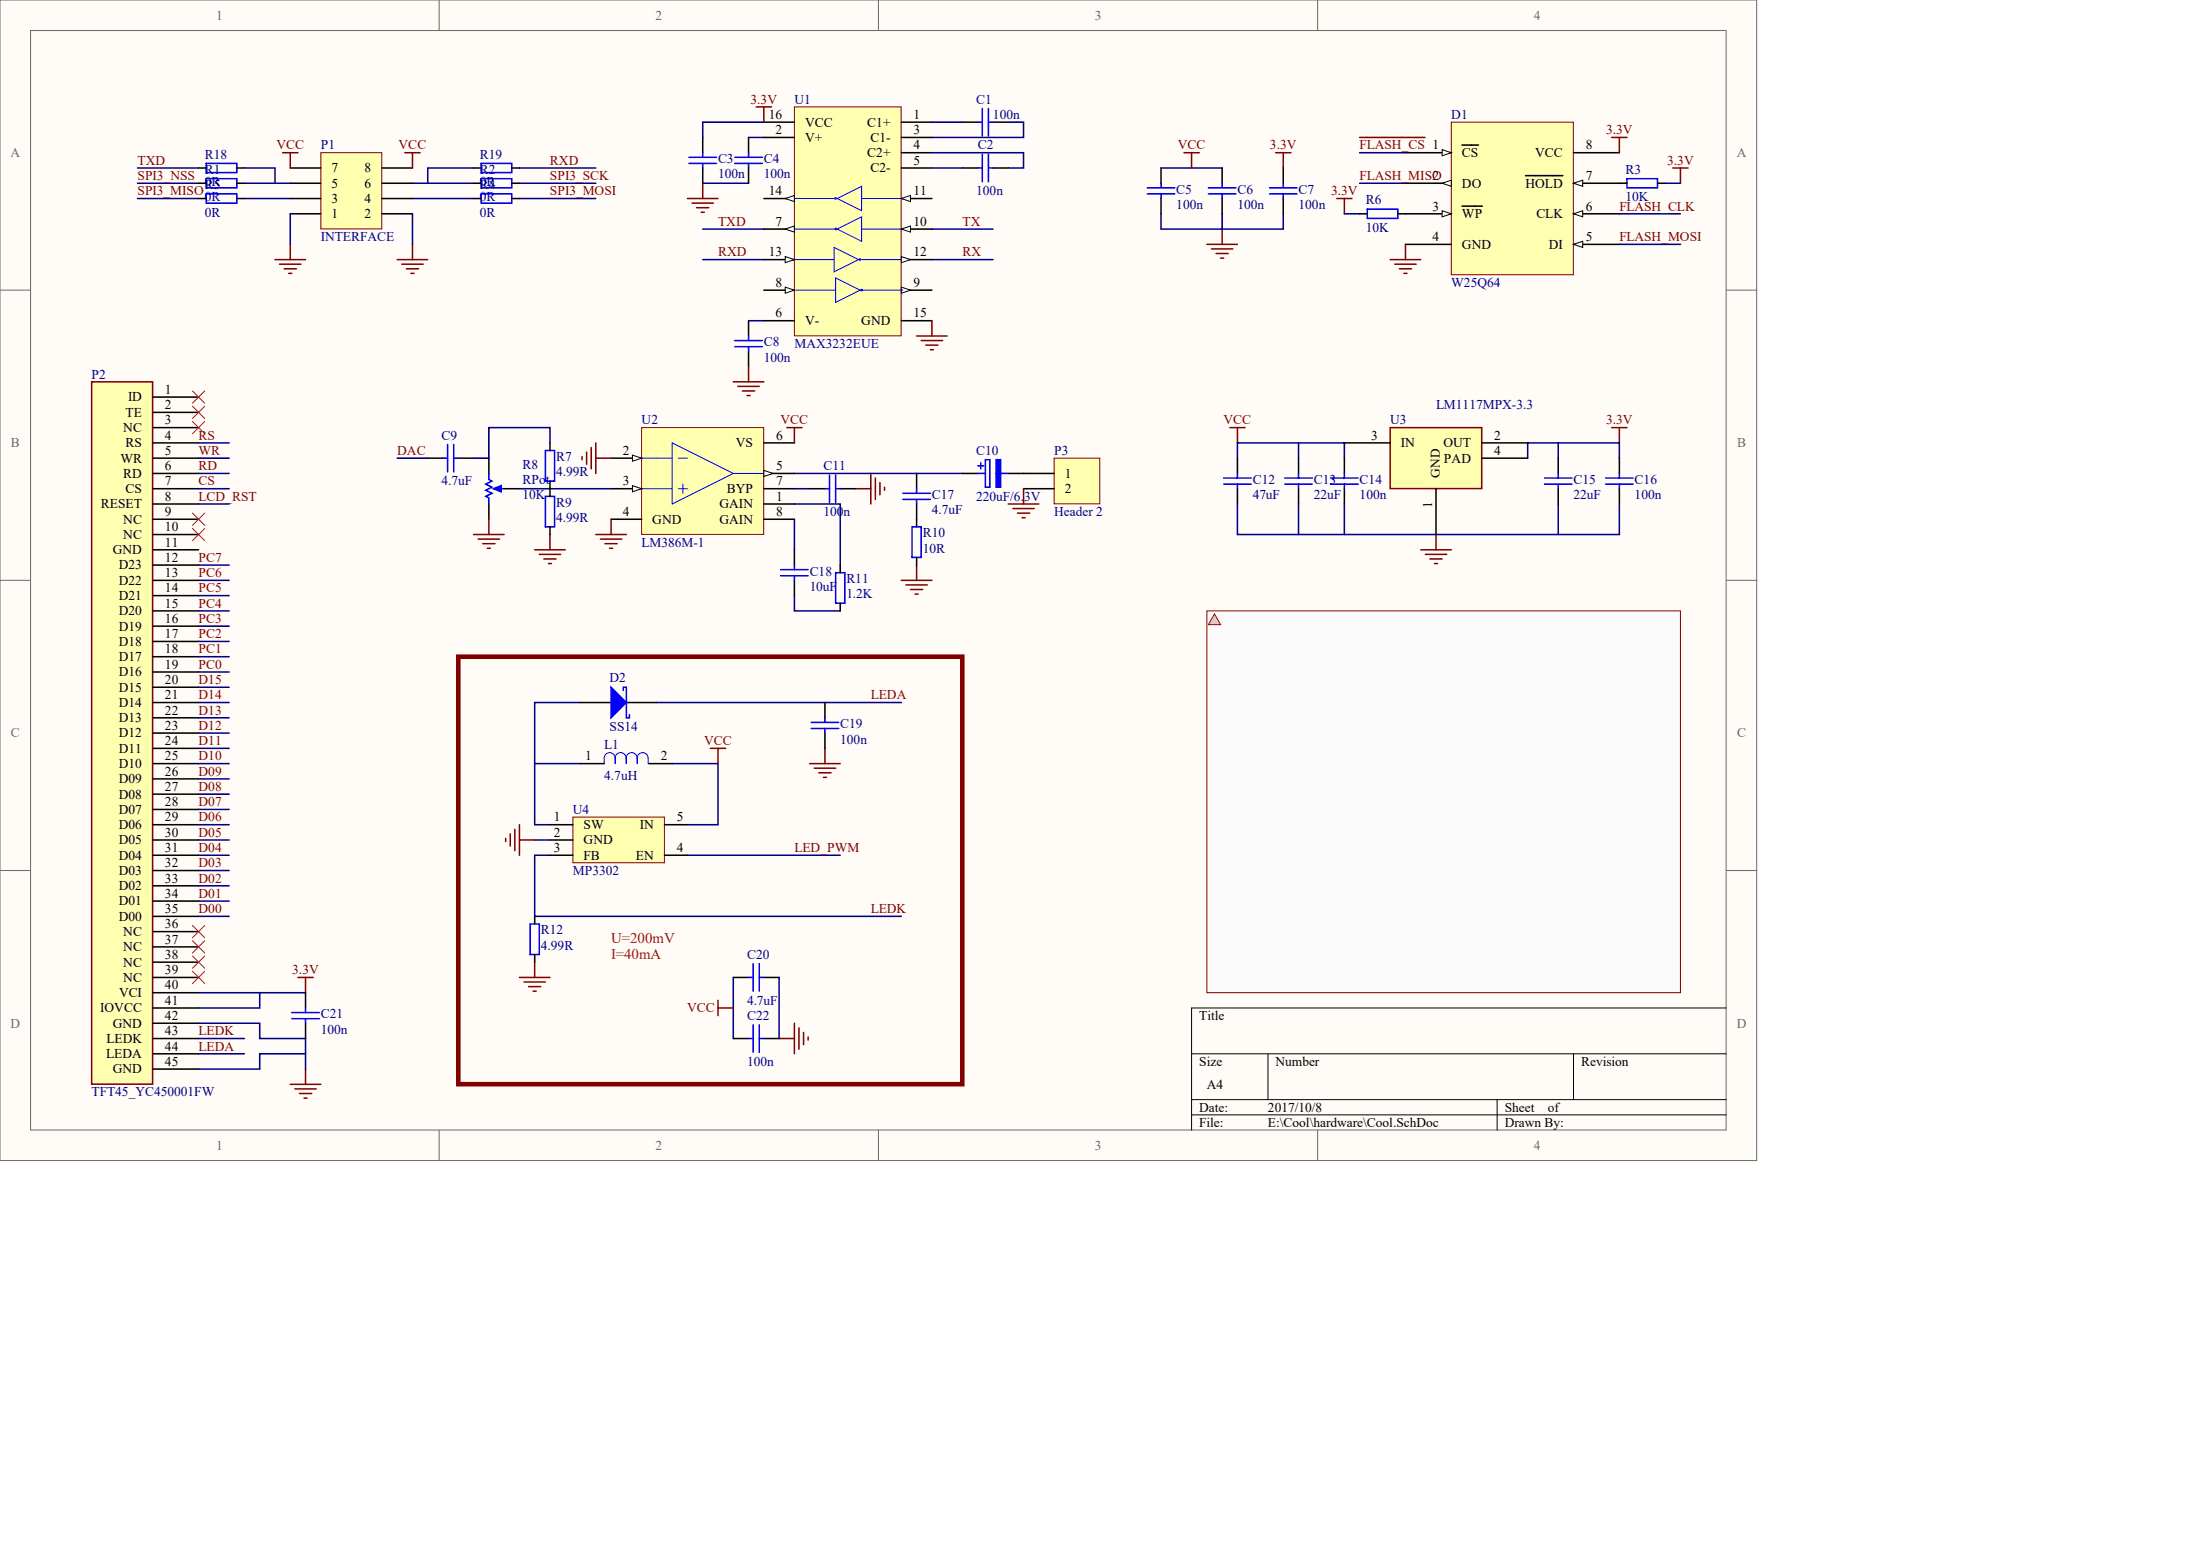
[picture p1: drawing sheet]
<svg xmlns="http://www.w3.org/2000/svg" width="840mm" height="594mm" viewBox="0 0 840 594" stroke-linecap="round" stroke-linejoin="round" font-family="sans-serif">
<g fill="#fffcf8" stroke="#696969" stroke-width=".38">
<path d="M0 0h670.4v442.8h-670.4z"/>
<path d="M11.7 11.6h647.1v419.6h-647.1z"/>
</g>
<path d="M167.6 0v11.6M335.2 0v11.6M502.9 0v11.6M0 110.7h11.7M658.8 110.7h11.7M0 221.4h11.7M658.8 221.4h11.7M0 332.2h11.7M658.8 332.2h11.7M167.6 431.2v11.7M335.2 431.2v11.7M502.9 431.2v11.7" fill="none" stroke="#696969" stroke-width=".38"/>
<path d="M658.8 384.6h-204v46.6M454.8 402.1h204M454.8 419.6h204M483.9 402.1v17.5M571.4 419.6v11.6M600.5 402.1v17.5M454.8 425.4h204" fill="none" stroke="#000" stroke-width=".38"/>
<path d="M122.4 58.3h23.3v29h-23.3z" fill="#ffffb0" stroke="#800000" stroke-width=".38"/>
<path d="M110.8 75.7h11.6M110.8 69.9h11.6M110.8 64.1h11.6M145.8 75.7h11.6M145.8 69.9h11.6M145.8 64.1h11.6M110.8 81.6h11.6M145.8 81.6h11.6" fill="none" stroke="#000" stroke-width=".58"/>
<g fill="none" stroke="#800000" stroke-width=".58">
<path d="M107.9 58.3h5.8M110.8 58.3v5.8M154.5 58.3h5.8M157.4 58.3v5.8M104.9 99.1h11.7M110.8 93.2v5.9M151.6 99.1h11.6M157.4 93.2v5.9M106.7 100.8h8.2M108.4 102.6h4.7M110.2 104.3h1.2M153.3 100.8h8.2"/>
<path d="M155.1 102.6h4.6M156.8 104.3h1.2M469.3 163.2h5.9M472.3 163.2v5.8M615.1 163.2h5.8M618 163.2v5.8M542.2 209.8h11.7M544 211.5h8.1M545.7 213.3h4.7M547.5 215h1.1M548 204v5.8"/>
</g>
<path d="M93.3 69.9h17.5M93.3 75.7h17.5M157.4 69.9h23.3M157.4 75.7h23.3M110.8 81.6v11.6M157.4 81.6v11.6M495.6 169v5.8M594.7 169v5.8M495.6 192.3v11.7M513.1 192.3v11.7" fill="none" stroke="#000080" stroke-width=".58"/>
<path d="M530.6 250.6h23.2v122.3h-23.2z" fill="#ffffb0" stroke="#800000" stroke-width=".38"/>
<g fill="none" stroke="#000" stroke-width=".58">
<path d="M518.9 256.4h11.7M553.9 256.4h11.6M518.9 262.2h11.7M518.9 268.1h11.7M518.9 273.9h11.7M518.9 279.7h11.7M553.9 262.2h11.6M553.9 268.1h11.6M553.9 273.9h11.6M553.9 279.7h11.6M518.9 285.5h11.7M518.9 291.4h11.7"/>
<path d="M518.9 297.2h11.7M553.9 285.5h11.6M553.9 291.4h11.6M553.9 297.2h11.6M518.9 303h11.7M518.9 308.8h11.7M518.9 314.7h11.7M553.9 303h11.6M553.9 308.8h11.6M553.9 314.7h11.6M518.9 320.5h11.7M518.9 326.3h11.7"/>
<path d="M518.9 332.2h11.7M518.9 338h11.7M553.9 320.5h11.6M553.9 326.3h11.6M553.9 332.2h11.6M553.9 338h11.6M518.9 343.8h11.7M518.9 349.6h11.7M518.9 355.5h11.7M553.9 343.8h11.6M553.9 349.6h11.6M553.9 355.5h11.6"/>
<path d="M518.9 361.3h11.7M518.9 367.1h11.7M553.9 361.3h11.6M553.9 367.1h11.6"/>
</g>
<g fill="none" stroke="#000080" stroke-width=".58">
<path d="M489.7 256.4h29.2M565.5 256.4h29.2M489.7 262.2h29.2M489.7 268.1h29.2M489.7 273.9h29.2M489.7 279.7h29.2M565.5 262.2h29.2M565.5 268.1h29.2M565.5 273.9h29.2M565.5 279.7h29.2M489.7 285.5h29.2M489.7 291.4h29.2"/>
<path d="M489.7 297.2h29.2M565.5 285.5h29.2M565.5 291.4h29.2M565.5 297.2h29.2M489.7 303h29.2M489.7 308.8h29.2M489.7 314.7h29.2M565.5 303h29.2M565.5 308.8h29.2M565.5 314.7h29.2M489.7 320.5h29.2M489.7 326.3h29.2"/>
<path d="M489.7 332.2h29.2M489.7 338h29.2M565.5 320.5h29.2M565.5 326.3h29.2M565.5 332.2h29.2M565.5 338h29.2M489.7 343.8h29.2M489.7 349.6h29.2M489.7 355.5h29.2M565.5 343.8h29.2M565.5 349.6h29.2M565.5 355.5h29.2"/>
<path d="M489.7 361.3h29.2M489.7 367.1h29.2M565.5 361.3h29.2M565.5 367.1h29.2"/>
</g>
<path d="M594.7 256.4h5.8M600.5 250.6v11.6M602.3 252.3v8.2M604 254.1v4.6M605.8 255.8v1.2M478.7 366.5v1.2M480.4 364.8v4.6M482.2 363v8.2M483.9 361.3v11.6M483.9 367.1h5.8M594.7 367.1h5.8M600.5 364.2v5.8" fill="none" stroke="#800000" stroke-width=".58"/>
<path d="M244.9 163.2h46.6v40.7h-46.6z" fill="#ffffb0" stroke="#800000" stroke-width=".38"/>
<path d="M250.7 174.8h5.8M256.5 169l23.4 11.6-23.4 11.7zM258.9 174.8h3.5M244.9 186.5h11.6M258.9 186.5h3.5M260.6 184.7v3.5M279.9 180.6h11.6" fill="none" stroke="#00f" stroke-width=".38"/>
<path d="M291.5 169h11.7M233.2 198.1h11.7M233.2 186.5h11.7M291.5 198.1h11.7" fill="none" stroke="#000" stroke-width=".58"/>
<path d="M241.4 185.3l3.5 1.2-3.5 1.1z" fill="#fffcf8" stroke="#000" stroke-width=".38"/>
<path d="M233.2 174.8h11.7" fill="none" stroke="#000" stroke-width=".58"/>
<path d="M241.4 173.6l3.5 1.2-3.5 1.2z" fill="#fffcf8" stroke="#000" stroke-width=".38"/>
<path d="M291.5 180.6h11.7" fill="none" stroke="#000" stroke-width=".58"/>
<path d="M291.5 179.5l3.5 1.1-3.5 1.2z" fill="#fffcf8" stroke="#000" stroke-width=".38"/>
<path d="M291.5 186.5h11.7M291.5 192.3h11.7" fill="none" stroke="#000" stroke-width=".58"/>
<path d="M244.9 174.8h5.8" fill="none" stroke="#00f" stroke-width=".38"/>
<path d="M75.8 378.8h23.3v5.8h-23.3M99.1 378.8h17.5" fill="none" stroke="#000080" stroke-width=".58"/>
<path d="M113.7 372.9h5.8M116.6 372.9v5.9M110.8 413.7h11.6M112.5 415.5h8.2M114.3 417.2h4.6M116 419h1.2M116.6 407.9v5.8" fill="none" stroke="#800000" stroke-width=".58"/>
<path d="M35 145.7h23.2v268h-23.2z" fill="#ffffb0" stroke="#800000" stroke-width=".58"/>
<g fill="none" stroke="#000" stroke-width=".58">
<path d="M58.3 151.5h17.5M58.3 157.3h17.5M58.3 163.2h17.5M58.3 169h17.5M58.3 174.8h17.5M186.6 174.8v5.8M58.3 180.6h17.5M58.3 186.5h17.5M58.3 192.3h17.5M58.3 198.1h17.5M186.6 192.3v5.8M192.4 186.5h5.8"/>
<path d="M349.8 180.6v5.9M349.8 192.3v5.8M58.3 204h17.5M58.3 209.8h17.5M58.3 215.6h17.5M58.3 221.4h17.5M58.3 227.3h17.5M58.3 233.1h17.5M58.3 238.9h17.5M58.3 244.7h17.5M58.3 250.6h17.5M58.3 256.4h17.5"/>
<path d="M58.3 262.2h17.5M58.3 268.1h17.5M58.3 273.9h17.5M58.3 279.7h17.5M58.3 285.5h17.5M58.3 291.4h17.5M58.3 297.2h17.5M58.3 303h17.5M58.3 308.8h17.5M58.3 314.7h17.5M58.3 320.5h17.5M58.3 326.3h17.5"/>
<path d="M58.3 332.2h17.5M58.3 338h17.5M58.3 343.8h17.5M58.3 349.6h17.5M58.3 355.5h17.5M58.3 361.3h17.5M58.3 367.1h17.5M58.3 372.9h17.5M58.3 378.8h17.5M58.3 384.6h17.5M58.3 390.4h17.5M58.3 396.3h17.5"/>
<path d="M58.3 402.1h17.5M58.3 407.9h17.5"/>
</g>
<g fill="none" stroke="#000080" stroke-width=".58">
<path d="M75.8 174.8h11.7M75.8 169h11.7M151.6 174.8h11.6M472.3 174.8v-5.8h40.8v5.8M583 174.8v-5.8h35v5.8M75.8 192.3h11.7M75.8 186.5h11.7M75.8 180.6h11.7M198.2 186.5h35M303.2 192.3h17.5v23.3M303.2 186.5h5.8M303.2 198.1v11.7"/>
<path d="M594.7 192.3v11.7M75.8 215.6h11.7M75.8 221.4h11.7M75.8 227.3h11.7M75.8 233.1h11.7M75.8 238.9h11.7M303.2 227.3v5.8h17.5M75.8 244.7h11.7M75.8 250.6h11.7M75.8 256.4h11.7M75.8 279.7h11.7M75.8 273.9h11.7"/>
<path d="M75.8 268.1h11.7M75.8 262.2h11.7M221.6 268.1h-17.5v23.3h17.5M250.7 268.1h93.3M75.8 291.4h11.7M75.8 297.2h11.7M75.8 285.5h11.7M204.1 291.4v23.3h5.8M256.5 291.4h17.5v23.3h-11.6M75.8 314.7h11.7M75.8 308.8h11.7M75.8 303h11.7"/>
<path d="M75.8 338h11.7M75.8 332.2h11.7M75.8 326.3h11.7M75.8 320.5h11.7M204.1 320.5h5.8M209.9 326.3h-5.8v23.3h139.9M262.4 326.3h58.3M75.8 349.6h11.7M75.8 343.8h11.7M279.9 372.9v23.4M297.3 372.9v23.4M75.8 390.4h23.3v5.9h17.5v11.6"/>
<path d="M75.8 396.3h17.5M75.8 402.1h17.5M116.6 402.1h-17.5v5.8h-23.3"/>
</g>
<g fill="none" stroke="#f00" stroke-width=".38">
<path d="M73.5 149.2l4.6 4.6M73.5 155l4.6 4.7M78.1 149.2l-4.6 4.6M78.1 155l-4.6 4.7M73.5 160.8l4.6 4.7M78.1 160.8l-4.6 4.7M73.5 195.8l4.6 4.7M78.1 195.8l-4.6 4.7M73.5 201.6l4.6 4.7M78.1 201.6l-4.6 4.7M73.5 353.1l4.6 4.7M73.5 359l4.6 4.6"/>
<path d="M78.1 353.1l-4.6 4.7M78.1 359l-4.6 4.6M73.5 364.8l4.6 4.6M73.5 370.6l4.6 4.7M78.1 364.8l-4.6 4.6M78.1 370.6l-4.6 4.7"/>
</g>
<g fill="none" stroke="#800000" stroke-width=".58">
<path d="M222.1 174.2v1.2M223.9 172.5v4.6M225.6 170.7v8.2M227.4 169v11.6M227.4 174.8h5.8M186.6 198.1v5.9M233.2 198.1v5.9M326.5 186.5h5.8M332.3 180.6v11.7M334.1 182.4v8.1M335.8 184.1v4.7M337.6 185.9v1.2"/>
<path d="M180.7 204h11.7M182.5 205.7h8.1M184.2 207.4h4.7M186 209.2h1.2M204.1 209.8h11.6M205.8 211.5h8.2M207.6 213.3h4.6M209.3 215h1.2M209.9 204v5.8M227.4 204h11.6M229.1 205.7h8.2M230.9 207.4h4.6"/>
<path d="M232.6 209.2h1.2M349.8 215.6v5.8M344 221.4h11.6M345.7 223.2h8.2M347.5 224.9h4.6M349.2 226.7h1.2M309 291.4h11.7M310.8 293.1h8.1M312.5 294.9h4.7M314.3 296.6h1.1M314.8 285.5v5.9M193 319.9v1.2"/>
<path d="M194.7 318.2v4.6M196.5 316.4v8.2M198.2 314.7v11.6M198.2 320.5h5.9M198.2 372.9h11.7M200 374.7h8.1M201.7 376.4h4.7M203.5 378.2h1.1M204.1 367.1v5.8M297.3 396.3h5.9M303.2 390.4v11.7M304.9 392.2v8.1"/>
<path d="M306.7 393.9v4.7M308.4 395.7v1.1"/>
</g>
<path d="M174.9 250.6h192.3v163.1h-192.3z" fill="none" stroke="#800000" stroke-width="1.7"/>
<path d="M186.6 180.6v2.4l1.1 .6-2.3 1.1 2.3 1.2-2.3 1.2 2.3 1.1-2.3 1.2 1.2 .6v2.3M189.5 186.5h2.9M344.6 190.5h10.5M344.6 188.2h10.5M349.8 186.5v1.7M349.8 190.5v1.8" fill="none" stroke="#00f" stroke-width=".58"/>
<path d="M188.3 186.5l2.9-1.2v2.3z" fill="#00f" stroke="#00f" stroke-width=".58"/>
<path d="M402.3 174.8h17.4v17.4h-17.4z" fill="#ffffb0" stroke="#800000" stroke-width=".38"/>
<path d="M390.6 180.6h11.7M390.6 186.5h11.7" fill="none" stroke="#000" stroke-width=".58"/>
<path d="M486.8 58.3h5.9M489.7 58.3v5.8M460.6 93.2h11.7M462.3 95h8.2M464.1 96.7h4.7M465.8 98.5h1.2M466.4 87.4v5.8M384.8 192.3h11.7M386.5 194h8.2M388.3 195.8h4.7M390 197.5h1.2M390.6 186.5v5.8" fill="none" stroke="#800000" stroke-width=".58"/>
<path d="M466.4 81.6v5.8h23.3v-5.8" fill="none" stroke="#000080" stroke-width=".58"/>
<path d="M553.9 46.6h46.6v58.2h-46.6z" fill="#ffffb0" stroke="#800000" stroke-width=".38"/>
<path d="M536.4 58.3h17.5" fill="none" stroke="#000" stroke-width=".58"/>
<path d="M550.4 57.1l3.5 1.2-3.5 1.1z" fill="#fffcf8" stroke="#000" stroke-width=".38"/>
<path d="M558 55.4h6.3M536.4 69.9h17.5" fill="none" stroke="#000" stroke-width=".58"/>
<path d="M550.4 69.9l3.5-1.1v2.3z" fill="#fffcf8" stroke="#000" stroke-width=".38"/>
<path d="M536.4 81.6h17.5" fill="none" stroke="#000" stroke-width=".58"/>
<path d="M550.4 80.4l3.5 1.2-3.5 1.1z" fill="#fffcf8" stroke="#000" stroke-width=".38"/>
<path d="M558 78.7h7.7M536.4 93.2h17.5M600.5 93.2h17.5" fill="none" stroke="#000" stroke-width=".58"/>
<path d="M600.5 93.2l3.5-1.1v2.3z" fill="#fffcf8" stroke="#000" stroke-width=".38"/>
<path d="M600.5 81.6h17.5" fill="none" stroke="#000" stroke-width=".58"/>
<path d="M600.5 81.6l3.5-1.2v2.3z" fill="#fffcf8" stroke="#000" stroke-width=".38"/>
<path d="M600.5 69.9h17.5" fill="none" stroke="#000" stroke-width=".58"/>
<path d="M600.5 69.9l3.5-1.1v2.3z" fill="#fffcf8" stroke="#000" stroke-width=".38"/>
<path d="M600.5 58.3h17.5M582.2 67h14.2" fill="none" stroke="#000" stroke-width=".58"/>
<path d="M518.9 58.3h17.5M518.9 69.9h17.5M443.1 81.6v5.8h23.3M618 81.6h23.3M618 93.2h23.3" fill="none" stroke="#000080" stroke-width=".58"/>
<path d="M518.9 52.4h24.9M615.1 52.4h5.8M618 52.4v5.9M510.1 75.7h5.9M513.1 75.7v5.9M638.4 64.1h5.8M641.3 64.1v5.8M530.6 99.1h11.6M536.4 93.2v5.9M532.3 100.8h8.2M534.1 102.6h4.6M535.8 104.3h1.2" fill="none" stroke="#800000" stroke-width=".58"/>
<path d="M303.2 40.8h40.7v87.3h-40.7z" fill="#ffffb0" stroke="#800000" stroke-width=".38"/>
<path d="M291.5 99.1h11.7" fill="none" stroke="#000" stroke-width=".58"/>
<path d="M299.7 97.9l3.5 1.2-3.5 1.1z" fill="#fffcf8" stroke="#000" stroke-width=".38"/>
<path d="M344 87.4h11.6" fill="none" stroke="#000" stroke-width=".58"/>
<path d="M344 87.4l3.5-1.2v2.4z" fill="#fffcf8" stroke="#000" stroke-width=".38"/>
<path d="M344 75.7h11.6" fill="none" stroke="#000" stroke-width=".58"/>
<path d="M344 75.7l3.5-1.1v2.3z" fill="#fffcf8" stroke="#000" stroke-width=".38"/>
<path d="M291.5 110.7h11.7" fill="none" stroke="#000" stroke-width=".58"/>
<path d="M299.7 109.5l3.5 1.2-3.5 1.2z" fill="#fffcf8" stroke="#000" stroke-width=".38"/>
<path d="M344 99.1h11.6" fill="none" stroke="#000" stroke-width=".58"/>
<path d="M344 97.9l3.5 1.2-3.5 1.1z" fill="#fffcf8" stroke="#000" stroke-width=".38"/>
<path d="M344 110.7h11.6" fill="none" stroke="#000" stroke-width=".58"/>
<path d="M344 109.5l3.5 1.2-3.5 1.2z" fill="#fffcf8" stroke="#000" stroke-width=".38"/>
<path d="M291.5 75.7h11.7" fill="none" stroke="#000" stroke-width=".58"/>
<path d="M299.7 75.7l3.5-1.1v2.3z" fill="#fffcf8" stroke="#000" stroke-width=".38"/>
<path d="M291.5 87.4h11.7" fill="none" stroke="#000" stroke-width=".58"/>
<path d="M299.7 87.4l3.5-1.2v2.4z" fill="#fffcf8" stroke="#000" stroke-width=".38"/>
<path d="M291.5 46.6h11.7M344 46.6h11.6M344 58.3h11.6M344 52.4h11.6M344 122.4h11.6" fill="none" stroke="#000" stroke-width=".58"/>
<path d="M303.2 75.7h15.1M319.5 75.7l9.3-4.6v9.3zM328.8 75.7h15.2M303.2 99.1h15.1M318.3 94.4l9.4 4.7-9.4 4.6zM328.8 99.1h15.2" fill="none" stroke="#00f" stroke-width=".38"/>
<circle cx="318.9" cy="75.7" r=".32" fill="#fffcf8" stroke="#00f" stroke-width=".38"/>
<path d="M303.2 87.4h15.1M319.5 87.4l9.3-4.7v9.4zM328.8 87.4h15.2M303.8 110.7h15.1M318.9 106.1l9.3 4.6-9.3 4.7zM329.4 110.7h15.2" fill="none" stroke="#00f" stroke-width=".38"/>
<circle cx="328.8" cy="110.7" r=".32" fill="#fffcf8" stroke="#00f" stroke-width=".38"/>
<path d="M291.5 52.4h11.7M344 64.1h11.6M291.5 122.4h11.7" fill="none" stroke="#000" stroke-width=".58"/>
<g fill="#fffcf8" stroke="#00f" stroke-width=".38">
<circle cx="318.9" cy="87.4" r=".32"/>
<circle cx="328.2" cy="99" r=".32"/>
</g>
<path d="M635.5 69.9h5.8M513.1 81.6h5.8M209.9 169v-5.8h-23.3v11.6h-5.9" fill="none" stroke="#000080" stroke-width=".58"/>
<g fill="none" stroke="#000" stroke-width=".58">
<path d="M443.1 64.1v5.8M443.1 75.7v5.9M466.4 64.1v5.8M466.4 75.7v5.9M489.7 64.1v5.8M489.7 75.7v5.9M163.2 174.8h5.9M174.9 174.8h5.8M209.9 169v2.9M495.6 174.8v5.8M513.1 174.8v5.8M594.7 174.8v5.8"/>
<path d="M618 174.8v5.8M209.9 183.6v5.8M309 186.5h5.8M320.7 186.5h5.8M349.8 198.1v2.9M495.6 186.5v5.8M513.1 186.5v5.8M594.7 186.5v5.8M618 186.5v5.8M209.9 201v3M303.2 209.8v5.8M320.7 215.6v2.9"/>
<path d="M349.8 212.7v2.9M303.2 221.4v5.9M320.7 230.2v2.9M314.8 268.1v5.8M314.8 279.7v5.8M204.1 349.6v2.9M116.6 378.8v5.8M204.1 364.2v2.9M279.9 372.9h5.8M291.5 372.9h5.8M116.6 390.4v5.9M279.9 396.3h5.8"/>
<path d="M291.5 396.3h5.8"/>
</g>
<g fill="none" stroke="#00f" stroke-width=".58">
<path d="M437.9 74h10.4M437.9 71.7h10.4M443.1 69.9v1.8M443.1 74v1.7M461.2 74h10.5M461.2 71.7h10.5M466.4 69.9v1.8M466.4 74v1.7M484.5 74h10.5M484.5 71.7h10.5M489.7 69.9v1.8M489.7 74v1.7"/>
<path d="M169.1 174.8h1.7M170.8 169.6v10.5M173.2 174.8h1.7M173.2 169.6v10.5M208.1 171.9h3.5v11.7h-3.5zM208.1 189.4h3.5v11.6h-3.5zM314.8 186.5h1.8M316.6 181.2v10.5M318.9 186.5h1.8M318.9 181.2v10.5M490.3 184.7h10.5M490.3 182.4h10.5"/>
<path d="M495.6 180.6v1.8M495.6 184.7v1.8M507.8 184.7h10.5M507.8 182.4h10.5M513.1 180.6v1.8M513.1 184.7v1.8M589.4 184.7h10.5M589.4 182.4h10.5M594.7 180.6v1.8M594.7 184.7v1.8M612.8 184.7h10.5M612.8 182.4h10.5"/>
<path d="M618 180.6v1.8M618 184.7v1.8M297.9 219.7h10.5M297.9 217.4h10.5M303.2 215.6v1.8M303.2 219.7v1.7M318.9 218.5h3.5v11.7h-3.5zM348.1 201h3.5v11.7h-3.5zM309.6 275.6h10.5M309.6 278h10.5M314.8 273.9v1.7M314.8 278v1.7"/>
<path d="M202.3 352.5h3.5v11.7h-3.5zM285.7 372.9h1.7M287.4 367.7v10.5M289.8 372.9h1.7M289.8 367.7v10.5M111.4 386.3h10.5M111.4 388.7h10.5M116.6 384.6v1.7M116.6 388.7v1.7M285.7 396.3h1.7M287.4 391v10.5M289.8 391v10.5"/>
<path d="M289.8 396.3h1.7"/>
</g>
<path d="M218.6 311.8h35v17.4h-35z" fill="#ffffb0" stroke="#800000" stroke-width=".38"/>
<path d="M221.6 268.1h11.6M239 268.1h11.7M221.6 291.4h9M247.5 291.4h9M209.9 314.7h8.7M253.6 314.7h8.8M209.9 320.5h8.7M209.9 326.3h8.7M253.6 326.3h8.8" fill="none" stroke="#000" stroke-width=".58"/>
<path d="M234.7 289.3a2.07 2.07 0 0 0-2-2.1 2.07 2.07 0 0 0-2.1 2.1v2.1M234.8 289.3v2.1" fill="none" stroke="#0000bf" stroke-width=".38"/>
<path d="M238.9 289.3a2.07 2.07 0 0 0-2-2.1 2.07 2.07 0 0 0-2.1 2.1v2.1M243.1 289.3a2.07 2.07 0 0 0-2-2.1 2.07 2.07 0 0 0-2.1 2.1v2.1M247.3 289.3a2.07 2.07 0 0 0-2.1-2.1 2.07 2.07 0 0 0-2 2.1v2.1M247.4 289.3v2.1" fill="none" stroke="#00f" stroke-width=".38"/>
<path d="M233.2 262.2l5.8 5.9-5.8 5.8z" fill="#00f" stroke="#00f" stroke-width=".58"/>
<path d="M237.9 263.4v-1.2h1.1v11.7h1.2v-1.2" fill="none" stroke="#00f" stroke-width=".58"/>
<path d="M530.6 163.2h34.9v23.2h-34.9z" fill="#ffffb0" stroke="#800000" stroke-width=".58"/>
<g fill="none" stroke="#000" stroke-width=".58">
<path d="M268.2 52.4v5.9M285.7 52.4v5.9M367.3 46.6h5.8M379 46.6h5.8M75.8 64.1h2.9M75.8 69.9h2.9M75.8 75.7h2.9M90.4 64.1h2.9M90.4 69.9h2.9M90.4 75.7h2.9M180.7 64.1h3M180.7 69.9h3"/>
<path d="M180.7 75.7h3M195.3 64.1h2.9M195.3 69.9h2.9M195.3 75.7h2.9M268.2 64.1v5.8M285.7 64.1v5.8M367.3 64.1h5.8M379 64.1h5.8M618 69.9h2.9M632.6 69.9h2.9M518.9 81.6h2.9M533.5 81.6h2.9"/>
<path d="M285.7 122.4v5.8M285.7 134v5.9M472.3 174.8v5.8M513.1 169h17.5M565.5 169h17.5M565.5 174.8h17.5M367.3 180.6h5.8M384.8 180.6h5.8M472.3 186.5v5.8M548 186.5v17.5"/>
</g>
<g fill="none" stroke="#000080" stroke-width=".58">
<path d="M285.7 52.4h5.8M291.5 46.6h-23.3v5.8M355.6 58.3h35v5.8h-5.8M355.6 46.6h11.7M384.8 46.6h5.8v5.8h-35M52.5 64.1h23.3M52.5 69.9h23.3M52.5 75.7h23.3M93.3 64.1h11.6v5.8M180.7 64.1h-17.5v5.8M198.2 64.1h29.2M198.2 69.9h29.2"/>
<path d="M198.2 75.7h29.2M268.2 69.9h17.5M355.6 64.1h11.7M443.1 64.1h23.3M268.2 87.4h23.3M268.2 99.1h23.3M355.6 87.4h23.4M355.6 99.1h23.4M285.7 122.4h5.8M303.2 180.6h64.1M472.3 192.3v11.7h145.7v-11.7"/>
</g>
<g fill="none" stroke="#800000" stroke-width=".58">
<path d="M288.6 40.8h5.8M291.5 40.8v5.8M451.8 58.3h5.9M454.8 58.3v5.8M262.4 75.7h11.6M264.1 77.5h8.2M265.9 79.2h4.6M268.2 69.9v5.8M267.6 81h1.2M285.7 139.9v5.8M349.8 128.2h11.7M351.6 129.9h8.1"/>
<path d="M353.3 131.7h4.7M355.1 133.4h1.1M355.6 122.4v5.8M279.9 145.7h11.6M281.6 147.4h8.2M283.4 149.2h4.6M285.1 150.9h1.2M300.3 163.2h5.8M303.2 163.2v5.8M271.1 285.5h5.8M274 285.5v5.9M274 381.7v5.8"/>
<path d="M274 384.6h5.9"/>
</g>
<g fill="none" stroke="#00f" stroke-width=".58">
<path d="M268.2 58.3v1.7M285.7 58.3v1.7M373.1 46.6h1.8M374.9 41.4v10.5M374.9 58.9v10.4M377.2 46.6h1.8M377.2 41.4v10.5M377.2 58.9v10.4M78.7 68.2h11.7v3.5h-11.7zM78.7 74h11.7v3.5h-11.7zM78.7 62.3h11.7v3.5h-11.7zM183.7 68.2h11.6v3.5h-11.6z"/>
<path d="M183.7 74h11.6v3.5h-11.6zM183.7 62.3h11.6v3.5h-11.6zM262.9 60h10.5M262.9 62.3h10.5M268.2 62.3v1.8M280.4 60h10.5M280.4 62.3h10.5M285.7 62.3v1.8M373.1 64.1h1.8M377.2 64.1h1.8M521.8 79.8h11.7v3.5h-11.7zM620.9 68.2h11.7v3.5h-11.7z"/>
<path d="M280.4 129.9h10.5M280.4 132.3h10.5M285.7 128.2v1.7M285.7 132.3v1.7M373.1 177.7h2.4M374.3 176.6v2.3M376.1 175.4h1.7v10.5h-1.7zM373.1 180.6h3M380.1 180.6h4.7M467 184.7h10.5M467 182.4h10.5M472.3 180.6v1.8"/>
<path d="M472.3 184.7v1.8"/>
</g>
<path d="M380.1 175.4h1.8v10.5h-1.8z" fill-rule="evenodd" fill="#00f" stroke="#00f" stroke-width=".58"/>
<path d="M460.6 233.1h180.7v145.7h-180.7z" fill-rule="evenodd" fill="#fafafa" stroke="#800000" stroke-width=".38"/>
<path d="M463.5 234.3l2.3 4h-4.6z" fill="#fec8c8" stroke="#900" stroke-width=".38"/>
<g font-size="5.7" fill="#f00">
<text x="233.2" y="359.9">U=200mV</text>
<text x="233.2" y="365.7">I=40mA</text>
</g>
<g font-size="5.1" fill="#696969">
<text x="82.6" y="7.5">1</text>
<text x="250.2" y="7.5">2</text>
<text x="417.8" y="7.5">3</text>
<text x="585.4" y="7.5">4</text>
<text x="4" y="59.9">A</text>
<text x="662.8" y="59.9">A</text>
<text x="4.1" y="170.6">B</text>
<text x="663" y="170.6">B</text>
<text x="4.1" y="281.4">C</text>
<text x="663" y="281.4">C</text>
<text x="4" y="392.1">D</text>
<text x="662.8" y="392.1">D</text>
<text x="82.6" y="438.7">1</text>
<text x="250.2" y="438.7">2</text>
<text x="417.8" y="438.7">3</text>
<text x="585.4" y="438.7">4</text>
</g>
<g font-size="5.1" fill="#800000">
<text x="286.4" y="39.5">3.3V</text>
<text x="612.9" y="51.2">3.3V</text>
<text x="105.5" y="57">VCC</text>
<text x="152.1" y="57">VCC</text>
<text x="449.5" y="57">VCC</text>
<text x="484.7" y="57">3.3V</text>
<text x="518.9" y="57">FLASH_CS 1</text>
<text x="52.5" y="62.8">TXD</text>
<text x="209.9" y="62.8">RXD</text>
<text x="636.3" y="62.8">3.3V</text>
<text x="52.5" y="68.7">SPI3_NSS</text>
<text x="209.9" y="68.7">SPI3_SCK</text>
<text x="518.9" y="68.7">FLASH_MISO</text>
<text x="52.5" y="74.5">SPI3_MISO</text>
<text x="209.9" y="74.5">SPI3_MOSI</text>
<text x="508" y="74.5">3.3V</text>
<text x="618" y="80.3">FLASH_CLK</text>
<text x="274" y="86.1">TXD</text>
<text x="367.3" y="86.1">TX</text>
<text x="618" y="92">FLASH_MOSI</text>
<text x="274" y="97.8">RXD</text>
<text x="367.3" y="97.8">RX</text>
<text x="297.9" y="161.9">VCC</text>
<text x="466.9" y="161.9">VCC</text>
<text x="612.9" y="161.9">3.3V</text>
<text x="75.8" y="167.7">RS</text>
<text x="75.8" y="173.6">WR</text>
<text x="151.6" y="173.6">DAC</text>
<text x="75.8" y="179.4">RD</text>
<text x="75.8" y="185.2">CS</text>
<text x="75.8" y="191">LCD_RST</text>
<text x="75.8" y="214.3">PC7</text>
<text x="75.8" y="220.2">PC6</text>
<text x="75.8" y="226">PC5</text>
<text x="75.8" y="231.8">PC4</text>
<text x="75.8" y="237.7">PC3</text>
<text x="75.8" y="243.5">PC2</text>
<text x="75.8" y="249.3">PC1</text>
<text x="75.8" y="255.1">PC0</text>
<text x="75.8" y="261">D15</text>
<text x="75.8" y="266.8">D14</text>
<text x="332.3" y="266.8">LEDA</text>
<text x="75.8" y="272.6">D13</text>
<text x="75.8" y="278.4">D12</text>
<text x="75.8" y="284.3">D11</text>
<text x="268.7" y="284.3">VCC</text>
<text x="75.8" y="290.1">D10</text>
<text x="75.8" y="295.9">D09</text>
<text x="75.8" y="301.8">D08</text>
<text x="75.8" y="307.6">D07</text>
<text x="75.8" y="313.4">D06</text>
<text x="75.8" y="319.2">D05</text>
<text x="75.8" y="325.1">D04</text>
<text x="303.2" y="325.1">LED_PWM</text>
<text x="75.8" y="330.9">D03</text>
<text x="75.8" y="336.7">D02</text>
<text x="75.8" y="342.5">D01</text>
<text x="75.8" y="348.4">D00</text>
<text x="332.3" y="348.4">LEDK</text>
<text x="111.5" y="371.7">3.3V</text>
<text x="262.2" y="386.3">VCC</text>
<text x="75.8" y="395">LEDK</text>
<text x="75.8" y="400.8">LEDA</text>
</g>
<g font-size="5.1" fill="#000080">
<text x="303.2" y="39.5">U1</text>
<text x="372.6" y="39.5">C1</text>
<text x="379" y="45.4">100n</text>
<text x="553.9" y="45.4">D1</text>
<text x="122.4" y="57">P1</text>
<text x="373.1" y="57">C2</text>
<text x="78.1" y="60.5">R18</text>
<text x="183.1" y="60.5">R19</text>
<text x="274" y="62.3">C3</text>
<text x="291.5" y="62.3">C4</text>
<text x="78.1" y="66.3">R1</text>
<text x="78.1" y="71">0R</text>
<text x="183.1" y="66.3">R2</text>
<text x="183.1" y="71">0R</text>
<text x="274" y="68.1">100n</text>
<text x="291.5" y="68.1">100n</text>
<text x="620.3" y="66.3">R3</text>
<text x="78.1" y="76.8">0R</text>
<text x="78.1" y="72.2">R5</text>
<text x="183.1" y="76.8">0R</text>
<text x="183.1" y="72.2">R4</text>
<text x="372.6" y="74.5">100n</text>
<text x="448.9" y="73.9">C5</text>
<text x="472.3" y="73.9">C6</text>
<text x="495.6" y="73.9">C7</text>
<text x="521.2" y="78">R6</text>
<text x="620.3" y="76.8">10K</text>
<text x="78.1" y="82.6">0R</text>
<text x="183.1" y="82.6">0R</text>
<text x="448.9" y="79.7">100n</text>
<text x="472.3" y="79.7">100n</text>
<text x="495.6" y="79.7">100n</text>
<text x="521.2" y="88.5">10K</text>
<text x="122.4" y="92">INTERFACE</text>
<text x="553.9" y="109.5">W25Q64</text>
<text x="291.5" y="132.2">C8</text>
<text x="303.2" y="132.8">MAX3232EUE</text>
<text x="291.5" y="138">100n</text>
<text x="35" y="144.4">P2</text>
<text x="244.9" y="161.9">U2</text>
<text x="530.6" y="161.9">U3</text>
<text x="548" y="156.1">LM1117MPX-3.3</text>
<text x="168.5" y="167.7">C9</text>
<text x="372.6" y="173.6">C10</text>
<text x="402.3" y="173.6">P3</text>
<text x="199.4" y="178.8">R8</text>
<text x="212.2" y="175.9">R7</text>
<text x="314.3" y="179.4">C11</text>
<text x="168.5" y="185.2">4.7uF</text>
<text x="199.4" y="184.6">RPot</text>
<text x="212.2" y="181.7">4.99R</text>
<text x="478.1" y="184.6">C12</text>
<text x="501.4" y="184.6">C13</text>
<text x="518.9" y="184.6">C14</text>
<text x="600.5" y="184.6">C15</text>
<text x="623.8" y="184.6">C16</text>
<text x="199.4" y="190.5">10K</text>
<text x="355.6" y="190.5">C17</text>
<text x="372.6" y="191">220uF/6.3V</text>
<text x="478.1" y="190.5">47uF</text>
<text x="501.4" y="190.5">22uF</text>
<text x="518.9" y="190.5">100n</text>
<text x="600.5" y="190.5">22uF</text>
<text x="623.8" y="190.5">100n</text>
<text x="212.2" y="193.4">R9</text>
<text x="314.3" y="196.9">100n</text>
<text x="355.6" y="196.3">4.7uF</text>
<text x="402.3" y="196.9">Header 2</text>
<text x="212.2" y="199.2">4.99R</text>
<text x="244.9" y="208.5">LM386M-1</text>
<text x="352.1" y="205">R10</text>
<text x="352.1" y="210.9">10R</text>
<text x="309" y="219.6">C18</text>
<text x="309" y="225.4">10uF</text>
<text x="323" y="222.5">R11</text>
<text x="323" y="228.3">1.2K</text>
<text x="232.6" y="260.4">D2</text>
<text x="232.6" y="279">SS14</text>
<text x="320.7" y="277.9">C19</text>
<text x="230.6" y="285.9">L1</text>
<text x="320.7" y="283.7">100n</text>
<text x="230.6" y="297.7">4.7uH</text>
<text x="218.6" y="310.5">U4</text>
<text x="218.6" y="333.8">MP3302</text>
<text x="206.4" y="356.5">R12</text>
<text x="206.4" y="362.4">4.99R</text>
<text x="285.1" y="365.9">C20</text>
<text x="285.1" y="383.3">4.7uF</text>
<text x="122.4" y="388.6">C21</text>
<text x="285.1" y="389.2">C22</text>
<text x="122.4" y="394.4">100n</text>
<text x="285.1" y="406.6">100n</text>
<text x="35" y="418.3">TFT45_YC450001FW</text>
</g>
<g font-size="5.1">
<text x="293.4" y="45.4">16</text>
<text x="348.7" y="45.4">1</text>
<text x="295.9" y="51.2">2</text>
<text x="307.3" y="48.3">VCC</text>
<text x="331" y="48.3">C1+</text>
<text x="348.7" y="51.2">3</text>
<text x="307.3" y="54.1">V+</text>
<text x="331" y="59.9">C2+</text>
<text x="332.3" y="54.1">C1-</text>
<text x="348.7" y="57">4</text>
<text x="558" y="59.9">CS</text>
<text x="585.8" y="59.9">VCC</text>
<text x="605.2" y="57">8</text>
<text x="126.5" y="65.8">7</text>
<text x="139.1" y="65.8">8</text>
<text x="332.3" y="65.8">C2-</text>
<text x="348.7" y="62.8">5</text>
<text x="126.5" y="71.6">5</text>
<text x="139.1" y="71.6">6</text>
<text x="546.6" y="68.7">2</text>
<text x="558" y="71.6">DO</text>
<text x="582.2" y="71.6">HOLD</text>
<text x="605.2" y="68.7">7</text>
<text x="126.5" y="77.4">3</text>
<text x="139.1" y="77.4">4</text>
<text x="293.4" y="74.5">14</text>
<text x="348.7" y="74.5">11</text>
<text x="126.5" y="83.2">1</text>
<text x="139.1" y="83.2">2</text>
<text x="546.6" y="80.3">3</text>
<text x="558" y="83.2">WP</text>
<text x="586.4" y="83.2">CLK</text>
<text x="605.2" y="80.3">6</text>
<text x="295.9" y="86.1">7</text>
<text x="348.7" y="86.1">10</text>
<text x="546.6" y="92">4</text>
<text x="558" y="94.9">GND</text>
<text x="591.1" y="94.9">DI</text>
<text x="605.2" y="92">5</text>
<text x="293.4" y="97.8">13</text>
<text x="348.7" y="97.8">12</text>
<text x="295.9" y="109.5">8</text>
<text x="348.7" y="109.5">9</text>
<text x="295.9" y="121.1">6</text>
<text x="307.3" y="124">V-</text>
<text x="328.7" y="124">GND</text>
<text x="348.7" y="121.1">15</text>
<text x="48.9" y="153.2">ID</text>
<text x="63" y="150.2">1</text>
<text x="47.9" y="159">TE</text>
<text x="63" y="156.1">2</text>
<text x="63" y="161.9">3</text>
<text x="47.1" y="164.8">NC</text>
<text x="63" y="167.7">4</text>
<text x="296.2" y="167.7">6</text>
<text x="523.3" y="167.7">3</text>
<text x="570.2" y="167.7">2</text>
<text x="47.9" y="170.6">RS</text>
<text x="63" y="173.6">5</text>
<text x="237.6" y="173.6">2</text>
<text x="280.8" y="170.6">VS</text>
<text x="534.6" y="170.6">IN</text>
<text x="550.8" y="170.6">OUT</text>
<text x="570.2" y="173.6">4</text>
<text x="45.9" y="176.5">WR</text>
<text x="63" y="179.4">6</text>
<text x="296.2" y="179.4">5</text>
<text x="551.1" y="176.5">PAD</text>
<text x="47.1" y="182.3">RD</text>
<text x="63" y="185.2">7</text>
<text x="237.6" y="185.2">3</text>
<text x="296.2" y="185.2">7</text>
<text x="406.4" y="182.3">1</text>
<text x="549.5" y="182.4" transform="rotate(-90 549.5 182.4)">GND</text>
<text x="47.9" y="188.1">CS</text>
<text x="63" y="191">8</text>
<text x="277.3" y="188.1">BYP</text>
<text x="296.2" y="191">1</text>
<text x="406.4" y="188.1">2</text>
<text x="38.5" y="194">RESET</text>
<text x="63" y="196.9">9</text>
<text x="237.6" y="196.9">4</text>
<text x="274.6" y="194">GAIN</text>
<text x="296.2" y="196.9">8</text>
<text x="546.6" y="193.8" transform="rotate(-90 546.6 193.8)">1</text>
<text x="47.1" y="199.8">NC</text>
<text x="63" y="202.7">10</text>
<text x="249" y="199.8">GND</text>
<text x="274.6" y="199.8">GAIN</text>
<text x="47.1" y="205.6">NC</text>
<text x="63" y="208.5">11</text>
<text x="43" y="211.4">GND</text>
<text x="63" y="214.3">12</text>
<text x="45.4" y="217.3">D23</text>
<text x="63" y="220.2">13</text>
<text x="45.4" y="223.1">D22</text>
<text x="63" y="226">14</text>
<text x="45.4" y="228.9">D21</text>
<text x="63" y="231.8">15</text>
<text x="45.4" y="234.7">D20</text>
<text x="63" y="237.7">16</text>
<text x="45.4" y="240.6">D19</text>
<text x="63" y="243.5">17</text>
<text x="45.4" y="246.4">D18</text>
<text x="63" y="249.3">18</text>
<text x="45.4" y="252.2">D17</text>
<text x="63" y="255.1">19</text>
<text x="45.4" y="258.1">D16</text>
<text x="45.4" y="263.9">D15</text>
<text x="63" y="261">20</text>
<text x="45.4" y="269.7">D14</text>
<text x="63" y="266.8">21</text>
<text x="45.4" y="275.5">D13</text>
<text x="63" y="272.6">22</text>
<text x="45.4" y="281.4">D12</text>
<text x="63" y="278.4">23</text>
<text x="45.4" y="287.2">D11</text>
<text x="63" y="284.3">24</text>
<text x="45.4" y="293">D10</text>
<text x="63" y="290.1">25</text>
<text x="223.4" y="290.1">1</text>
<text x="252.2" y="290.1">2</text>
<text x="45.4" y="298.8">D09</text>
<text x="63" y="295.9">26</text>
<text x="45.4" y="304.7">D08</text>
<text x="63" y="301.8">27</text>
<text x="45.4" y="310.5">D07</text>
<text x="63" y="307.6">28</text>
<text x="45.4" y="316.3">D06</text>
<text x="63" y="313.4">29</text>
<text x="211.4" y="313.4">1</text>
<text x="222.7" y="316.3">SW</text>
<text x="244.2" y="316.3">IN</text>
<text x="258.3" y="313.4">5</text>
<text x="45.4" y="322.2">D05</text>
<text x="63" y="319.2">30</text>
<text x="211.4" y="319.2">2</text>
<text x="222.7" y="322.2">GND</text>
<text x="45.4" y="328">D04</text>
<text x="63" y="325.1">31</text>
<text x="211.4" y="325.1">3</text>
<text x="222.7" y="328">FB</text>
<text x="242.7" y="328">EN</text>
<text x="258.3" y="325.1">4</text>
<text x="45.4" y="333.8">D03</text>
<text x="63" y="330.9">32</text>
<text x="45.4" y="339.6">D02</text>
<text x="63" y="336.7">33</text>
<text x="45.4" y="345.5">D01</text>
<text x="63" y="342.5">34</text>
<text x="45.4" y="351.3">D00</text>
<text x="63" y="348.4">35</text>
<text x="47.1" y="357.1">NC</text>
<text x="63" y="354.2">36</text>
<text x="47.1" y="362.9">NC</text>
<text x="63" y="360">37</text>
<text x="63" y="365.9">38</text>
<text x="47.1" y="368.8">NC</text>
<text x="63" y="371.7">39</text>
<text x="47.1" y="374.6">NC</text>
<text x="63" y="377.5">40</text>
<text x="45.4" y="380.4">VCI</text>
<text x="63" y="383.3">41</text>
<text x="38.2" y="386.3">IOVCC</text>
<text x="63" y="389.2">42</text>
<text x="457.7" y="389.2">Title</text>
<text x="43" y="392.1">GND</text>
<text x="63" y="395">43</text>
<text x="40.7" y="397.9">LEDK</text>
<text x="63" y="400.8">44</text>
<text x="40.6" y="403.7">LEDA</text>
<text x="63" y="406.6">45</text>
<text x="457.7" y="406.6">Size</text>
<text x="486.8" y="406.6">Number</text>
<text x="603.4" y="406.6">Revision</text>
<text x="43" y="409.6">GND</text>
<text x="460.6" y="415.4">A4</text>
<text x="457.7" y="424.1">Date:</text>
<text x="483.9" y="424.1">2017/10/8</text>
<text x="574.3" y="424.1">Sheet</text>
<text x="590.8" y="424.1">of</text>
<text x="457.7" y="430">File:</text>
<text x="483.9" y="430">E:\Cool\hardware\Cool.SchDoc</text>
<text x="574.3" y="430">Drawn By:</text>
</g>
</svg>
